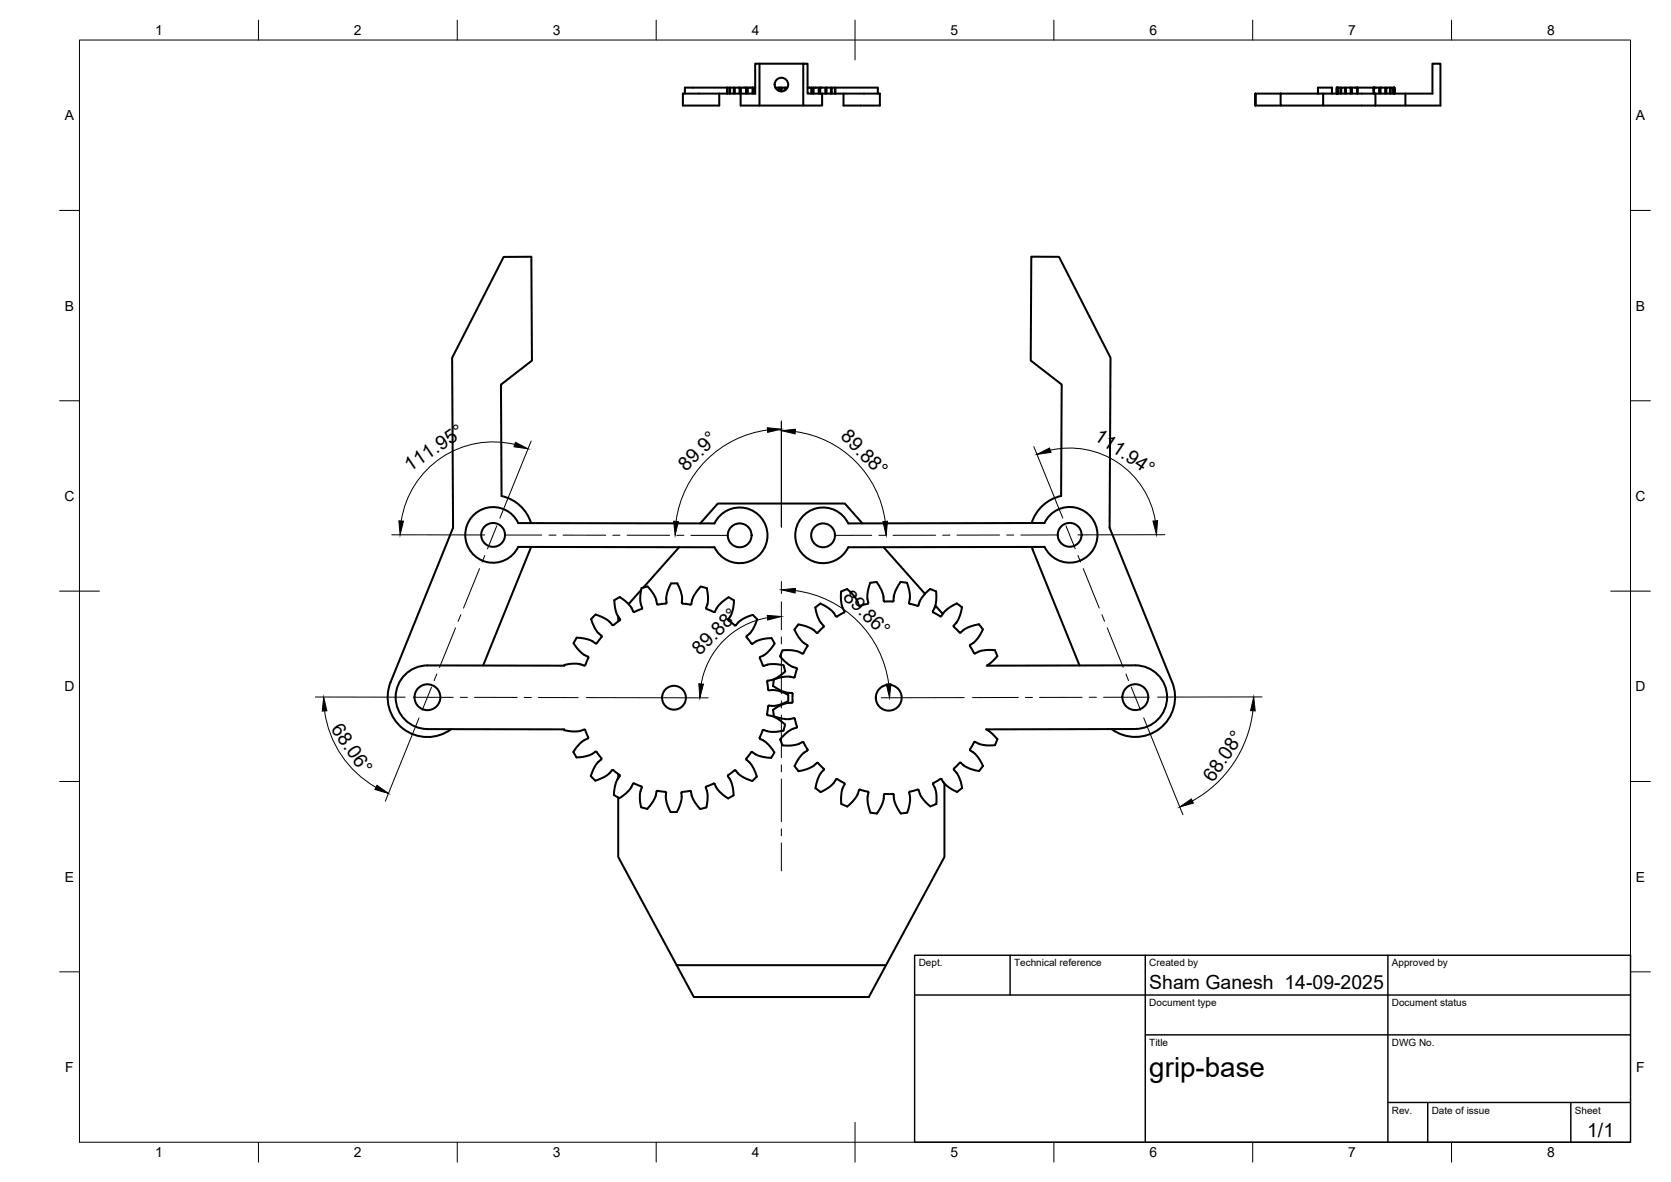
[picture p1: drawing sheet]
<svg xmlns="http://www.w3.org/2000/svg" width="420mm" height="297mm" viewBox="0 0 420 297" stroke-linecap="round" stroke-linejoin="round" font-family="sans-serif">
<!-- layer: Visible -->
<g fill="none" stroke="#000" stroke-width=".51">
<path d="M191 16v10.5M202 16h1.1v7.5h3.6v3h-4.7zM202 16h-12.1v7.5h-3.7M172.2 23.5v-1.5h10.6v1.5h-11.1v3h9.1v-3M183.4 22h-.6v1.5h3.4M183.6 22h-.2v1.5M184.5 22h-.9v1.5M184.8 22h-.3v1.5M185.9 22h-1.1v1.5M186.2 23.5v3h15.8M186.3 22h-.4v1.5M187.6 22h-1.3v1.5"/>
<path d="M187.6 22h.1M187.6 22v1.5M188 22h-.4v1.5M189.2 22h-1.2v1.5M189.2 22h.3M189.2 22v1.5M189.9 22h-.4v1.5M194.9 22h.9M196 22h-.2v.8M196.4 22h-.4v.9M196.6 22h-.2v1M197.3 22h-.7v1"/>
<path d="M197.5 22h-.2v.8M198 22h-.5v.6M203.1 22h.9M204.4 22h-.4v1.5M204.6 22h1.2M204.6 22h-.2v1.5M204.6 22v1.5M206.2 22h-.4v1.5M206.2 22h1.3M206.2 22v1.5M206.7 23.5h3.4M207.5 23.5v-1.5h.3v1.5"/>
<path d="M207.8 22h1.1M209.1 22h-.2v1.5M209.9 23.5v-1.5h.2v1.5M209.9 22h-.8v1.5M210.1 22h10.6v1.5M210.1 23.5h11.1v3h-9.1v-3M315.7 23.5v3zM315.7 26.5h6.3M322 23.5h10.7v3h-10.7zM322 23.5h-6.3v3M331.4 22v1.5zM331.4 22h3.5v1.5v-1.5"/>
<path d="M332.7 26.5h13.1M332.7 23.5h13.1M336.1 22v1.5v-1.5M336.2 22l-.1 1.5M336.2 22v1.5M336.4 22h-.2v1.5M336.5 22l-.1 1.5M337.1 22h-.6v1.5M337.2 22h-.1v1.5M338.2 22h-1v1.5M338.4 22h-.2v1.5M339.6 22h-1.2v1.5"/>
<path d="M339.6 22h.1M339.9 22h-.3v1.5M341.2 22h-1.3v1.5M341.2 22h.1M341.2 22v1.5M341.3 22v1.5zM341.4 22h4v1.5M345.4 22v1.5M345.4 22h.1M345.5 22h1.3M345.5 22v1.5M345.8 23.5h14.4v-7.5h2v10.5h-16.4"/>
<path d="M345.8 23.5v3M346.8 23.5v-1.5h.3v1.5M347.1 22h1.2M348.6 22h-.3v1.5M349.5 22h-.9v1.5M349.7 22h-.2v1.5M350.3 22h-.6v1.5M350.4 22l-.1 1.5M350.6 22v1.5v-1.5h-.2v1.5M350.6 22v1.5zM353.4 23.5v3M133.2 138.2l-11.7 29"/>
<path d="M133.5 137.4l-.2 .8M133.5 131.4a9.9 9.9 0 0 0-7.4-6.7l-.1-28 7.8-6.1-.2-26.1-7 .1-12.9 25.3 .2 42.7-15.7 38.9a10 10 0 0 0 3.2 11.6 10 10 0 0 0 12.1 .1M170.8 137.5l-9.1 10.2M176.1 131.5l4.4-5h31.9l4.5 5M179.7 131.5a7 7 0 0 1 10.7-2.4 7 7 0 0 1-.1 10.9 7 7 0 0 1-10.7-2.5l-49.3-.1a7 7 0 0 1-10.7 2.5 7 7 0 0 1 0-11 7 7 0 0 1 10.7 2.5l49.4 .1M213.3 131.5a7 7 0 0 0-10.7-2.4 7 7 0 0 0 0 10.9 7 7 0 0 0 10.7-2.5l49.3-.1a7 7 0 0 0 10.7 2.5 7 7 0 0 0 0-11 7 7 0 0 0-10.7 2.5l-49.3 .1M222.2 137.5l10.4 11.7M259.4 137.4l12 29.8M266.8 124.7l.2-28.1-7.8-6 .1-26.1h7l12.9 25.4-.2 42.7 15.7 38.9M266.8 124.6a10 10 0 0 0-7.4 6.8M148.6 155.6a8 8 0 0 0 2.7 4.3l-.8 1.1a.74 .74 0 0 1-.7 .7M148.6 155.5l1.2-1.1a8.5 8.5 0 0 1 4.2 2.7"/>
<path d="M154.5 150.8a8.3 8.3 0 0 0 1.4 4.9l-1 .9a.75 .75 0 0 1-.9 .5M155.4 155v1.2M161.2 148.3l-3.1 3.5M162.9 147.4l-1.6 .4a8.1 8.1 0 0 0 .2 5.1l-1.3 .5a.75 .75 0 0 1-1 .3 7.5 7.5 0 0 0-3.4-3.6l-1.3 .7M168.7 146.6a8 8 0 0 0-1.2 5l-1.3 .2a.76 .76 0 0 1-1 0 7.6 7.6 0 0 0-2.4-4.4M168.7 146.6h1.6M170.3 146.6a8.7 8.7 0 0 1 1.2 5l1.3 .2a.74 .74 0 0 0 1 0 7.6 7.6 0 0 1 2.4-4.4l1.5 .4a8.5 8.5 0 0 1-.2 5M177.6 152.8l.1 .2M184.6 150.9a8.5 8.5 0 0 1-1.5 4.9l1 .8a.72 .72 0 0 0 .9 .5M184.6 150.9l-1.4-.8a8.5 8.5 0 0 0-3.5 3.7l-2-.8M185 157.1a7.7 7.7 0 0 1 4.3-2.6l1.1 1.1a8.2 8.2 0 0 1-2.7 4.4l.8 1.1a.73 .73 0 0 0 .7 .7M200.7 156.9a7.8 7.8 0 0 1 4.6 2.1"/>
<path d="M200.7 156.9l-1 1.3a8.3 8.3 0 0 0 3.4 4l-1.2 2.1a8.6 8.6 0 0 0-5.2-.9l-.6 1.5a7.7 7.7 0 0 0 4.1 3M206.3 151.7a7.7 7.7 0 0 1 3.9 3.2M206.3 151.7l-1.3 1a8.3 8.3 0 0 0 2.1 4.7l-1.5 1.6h-.2M210.2 154.9h.3M212.2 153.9l-1.7 1M220.4 146.2a8.3 8.3 0 0 1 1.9 4.9h1.3a.77 .77 0 0 0 1.1-.1 7.7 7.7 0 0 1 1.7-4.8M220.4 146.3l-1.6 .2a8.3 8.3 0 0 0-.5 5.1l-1.3 .4a.8 .8 0 0 1-1.1 .1 8 8 0 0 0-2.9-4.1l-1.5 .7a8.3 8.3 0 0 0 .9 5.1l-.1 .1M226.5 146.3l1.5 .2a8.5 8.5 0 0 1 .6 5.1l.1 .1M233.9 148l-.4 .4a7.7 7.7 0 0 0-2.7 3.8l-2.1-.5M233.9 148l1.5 .6M234.6 153.6l.1 .3 1.9 1a8.3 8.3 0 0 1 4-3.3l1.3 1a8.6 8.6 0 0 1-2.1 4.8l1.6 1.6a8.2 8.2 0 0 1 4.7-2.1l1 1.3M235.2 152.2l1.8 2.1"/>
<path d="M235.4 148.6a7.9 7.9 0 0 1-.9 5M247.1 158.2a7.9 7.9 0 0 1-3.2 3.9M147.9 165.3l-.4 1.1a.79 .79 0 0 1-.6 .9 7.1 7.1 0 0 0-5-.1h-34.4a8 8 0 0 0-8 8 8 8 0 0 0 8 8M149.8 161.7a7.9 7.9 0 0 0-4.8-1.5l-.8 1.4a8.3 8.3 0 0 0 3.7 3.5v.2M189.2 161.8a7.9 7.9 0 0 1 4.8-1.5l.8 1.4a8.2 8.2 0 0 1-3.8 3.5l.9 2.1a8.7 8.7 0 0 1 5.1-.1l.4 1.5a8.3 8.3 0 0 1-4.4 2.4M192.9 171.3l.2 1.2a.75 .75 0 0 0 .3 1 7.7 7.7 0 0 1 4.8 1.1v1.6a8.1 8.1 0 0 1-5 1.2l-.1 .1M193.1 171.1l-.2 .2M193.1 177.5l-.1 1.2a.74 .74 0 0 0 0 1 7.8 7.8 0 0 1 4.4 2.4M194.6 170.8l-.2 1.6a8.2 8.2 0 0 0 4.8 1.8l.1 1.4a.76 .76 0 0 1-.2 1 7.8 7.8 0 0 0-4.7 1.8l.2 1.6a8.3 8.3 0 0 0 5.2 .5l.6 2.3a8 8 0 0 0-4.2 3M200.2 167.9l.2 .2M200.4 168.1l-.6 2.1a8.5 8.5 0 0 0-5.2 .6M244 162.1a.75 .75 0 0 0 .3 .9l.7 1.2a8.1 8.1 0 0 1 5.1-.8"/>
<path d="M250.2 163.4l.6 1.5M250.8 164.9l-1.3 1.3-1.4 1.1 37.3-.1a8 8 0 0 1 8.1 8 8 8 0 0 1-8 8M294.7 171.4a10 10 0 0 1-3.1 11.7 10 10 0 0 1-12.1 .1M107.4 183.2l34.4 .1M141.9 183.3v.2M144.2 189l.7 1.3a8.2 8.2 0 0 0 5-1.4l1.3 1.6M146.9 183.4a8 8 0 0 1-5 .1M146.9 183.3l.2 .2M147.1 183.5l.5 1.1a.75 .75 0 0 1 .2 1 7.5 7.5 0 0 0-3.6 3.4M151.2 190.6l.1 .1a8.1 8.1 0 0 0-2.7 4.4l1.1 1.1a8 8 0 0 0 4.3-2.7l1.1 .8a.74 .74 0 0 1 .7 .7 7.8 7.8 0 0 0-1.4 4.8l1.3 .8M155.4 194.5v1M159.1 197a7.6 7.6 0 0 1-3.4 3.6"/>
<path d="M159.2 197a.72 .72 0 0 1 .9 .2l.4 .1a.76 .76 0 0 1 .9 .6 7.7 7.7 0 0 0-.2 5l1.5 .4a8.2 8.2 0 0 0 2.4-4.4M165.1 198.9a.72 .72 0 0 1 1 0h.4a.75 .75 0 0 1 1 .3M167.5 199.2a7.4 7.4 0 0 0 1.1 4.9h1.6M171.3 199.2a7.7 7.7 0 0 1-1.1 4.9M179.7 197a7.9 7.9 0 0 0 3.4 3.6M179.7 197a.75 .75 0 0 0-1 .2l-1.2 .6a8.6 8.6 0 0 1 .1 5.1l-1.5 .4a7.9 7.9 0 0 1-2.4-4.5l-1.4 .1a.73 .73 0 0 0-1 .3M184.5 199.9l-1.4 .7M185 193.6a7.6 7.6 0 0 0 4.2 2.7M185 193.6a.75 .75 0 0 0-.9 .5l-.4 .2a.73 .73 0 0 0-.7 .8 7.8 7.8 0 0 1 1.4 4.8M187.7 190.6l-.1 .2a8.7 8.7 0 0 1 2.7 4.3l-1.1 1.1M191 185.4v.1a8.4 8.4 0 0 1 3.7 3.6M194.7 189.1l-.8 1.3a8.3 8.3 0 0 1-4.9-1.4l-1.3 1.6"/>
<path d="M196.2 185.8l.6 1.5a8.6 8.6 0 0 0 5.1-.8l1.2 1.8-.1 .3M197.4 182.1l-.4 1.5a8.2 8.2 0 0 1-5.1-.2l-.9 2M199.8 192.5l1 1.3a8.5 8.5 0 0 0 4.7-2.1l1.7 1.6a8 8 0 0 0-2.2 4.8l1.3 .9M203 188.6a7.7 7.7 0 0 0-3.2 3.9M210.2 195.8a7.6 7.6 0 0 1-3.9 3.3M210.2 195.8h.3l1.9 1.1a8.2 8.2 0 0 0-.8 5.2l1.4 .6a8.5 8.5 0 0 0 3.1-4.3l2.2 .6a8.2 8.2 0 0 0 .6 5.2l1.6 .2M231 198.6a7.8 7.8 0 0 0 2.9 4.1M231 198.6l-.3-.2-2.1 .6a8.1 8.1 0 0 1-.5 5.2l-1.6 .2a8.3 8.3 0 0 1-1.8-4.8l-1.4-.1a.74 .74 0 0 0-1 .2 8.1 8.1 0 0 1-1.8 4.8M234.7 196.8l1.9-1.1a7.9 7.9 0 0 0 4 3.3l1.3-1M234.7 196.8l-.1 .1a8.2 8.2 0 0 1 .8 5.1l-1.5 .6M237.5 196.9v18.5l-19 35.2h-44l-4.4-8M239.8 193.4a7.9 7.9 0 0 1 2.1 4.6"/>
<path d="M243.9 188.3v.1a8.2 8.2 0 0 1 3.3 4.1l-1 1.3a8.2 8.2 0 0 1-4.8-2.2l-1.5 1.5-.1 .3M285.5 183.2l-37.5 .1 1.5 1.1 1.3 1.4-.6 1.5a8.5 8.5 0 0 1-5.2-.9l-1.1 1.9M155.4 200.4v15l14.7 27.2h52.7"/>
<circle cx="196.5" cy="21.2" r="1.7"/>
<circle cx="124" cy="134.4" r="3"/>
<circle cx="186" cy="134.5" r="3"/>
<circle cx="207" cy="134.5" r="3"/>
<circle cx="269" cy="134.4" r="3"/>
<circle cx="107.5" cy="175.2" r="3.2"/>
<circle cx="169.5" cy="175.3" r="3"/>
<circle cx="223.5" cy="175.3" r="3.2"/>
<circle cx="285.5" cy="175.2" r="3.2"/>
</g>
<g fill="#000">
<circle cx="336.2" cy="22" r=".25"/>
<circle cx="345.4" cy="22" r=".25"/>
</g>
<!-- layer: BORDER -->
<g fill="none" stroke="#000" stroke-width=".25">
<path d="M20 10.1h390v276.9h-390zM65 5.1v5M115 5.1v5M165 5.1v5M215 5.1v10M265 5.1v5M315 5.1v5M365 5.1v5M15 52.9h5M410 52.9h5M15 100.7h5M410 100.7h5"/>
<path d="M15 148.6h10M405 148.6h10M15 196.4h5M410 196.4h5M15 244.2h5M410 244.2h5M65 287v5M115 287v5M165 287v5M215 282.1v9.9M265 287v5M315 287v5"/>
<path d="M365 287v5"/>
</g>
<!-- layer: TITLEBLOCK -->
<path d="M230 240.1h180v46.9h-180zM230 250h180M254 240.1v9.9M288 240.1v46.9M349 240.1v46.9M288 260.1h122M349 277.1h61M359 277.1v9.9M395 277.1v9.9" fill="none" stroke="#000" stroke-width=".36"/>
<!-- layer: Smart Centers -->
<g fill="none" stroke="#000" stroke-width=".25">
<path d="M121.9 139.6l-.7 1.7M124.9 132.2l-2.3 5.8M126.8 134.5h9.4M138 134.5h1.8M141.6 134.5h10.7M154.1 134.5h1.8M157.7 134.5h10.7M170.2 134.5h1.8M173.7 134.5h9.5M219.2 134.5h-9.4M221 134.5h1.8M235.3 134.5h-10.7"/>
<path d="M238.8 134.5h-1.8M251.3 134.5h-10.7M253.1 134.5h1.8M266.1 134.4l-9.4 .1M268 132.2l2.4 5.7M271 139.6l.7 1.6M114.5 157.8l-4 9.9M115.9 154.5l-.7 1.7M120.6 142.9l-4.1 9.9M196.5 151.2v7.1M272.4 142.9l4 9.9M277.1 154.5l.6 1.6"/>
<path d="M278.4 157.8l4 9.9M104 175.2h10M108.5 172.7l-2.3 5.8M109.8 169.4l-.6 1.7M115.7 175.2h1.8M119.3 175.2l10.7 .1M131.8 175.3h1.8M135.4 175.3h10M196.5 160v1.8M196.5 163.6v10.7M196.5 176.1v1.8M196.5 179.7v10.7"/>
<path d="M256 175.3h-11.5M257.8 175.3h1.8M272.1 175.2l-10.7 .1M273.9 175.2h1.8M283.1 169.4l.7 1.6M284.4 172.7l2.4 5.7M289 175.2h-11.5M196.5 192.2v1.8M196.5 195.8v10.7M196.5 208.3v1.7M196.5 211.8v7"/>
</g>
<!-- layer: FD_Dimensions -->
<g fill="none" stroke="#000" stroke-width=".25">
<path d="M129.5 111.7a23.4 23.4 0 0 0-28.6 19.2M133.6 110.8l-7.9 19.4M193 108.1a26.7 26.7 0 0 0-23 22.9M196.5 105.8v26.7M200 108.5a26.3 26.3 0 0 1 22.6 22.5M259.9 112.2l7.3 18M264.1 113.1a21.8 21.8 0 0 1 26.4 17.8M98.5 134.4h23.4M292.9 134.4h-21.9M193 155.2a20.5 20.5 0 0 0-16.7 16.7M196.5 146.1v3M200 148.4a27.2 27.2 0 0 1 23.5 23.4"/>
<path d="M79.3 175.2h22.6M81.6 178.7a26.1 26.1 0 0 0 12.9 19.2M147.5 175.3l30.6 .1M242.4 175.3l-20.8 .1M315 178.6a29.8 29.8 0 0 1-15.2 22.7M317.3 175.1l-26.2 .1M105.4 180.4l-8.5 20.9M287.6 180.4l9.8 24.4"/>
</g>
<g fill="#000" stroke="#000" stroke-width=".25">
<path d="M129.6 111.2l3.2 1.6-3.6-.5zM192.9 107.5l3.6 .4-3.5 .8zM196.5 108.2l3.5-.3-.1 1.1zM260.8 114.2l3.1-1.6 .4 1.1zM100.3 130.9l1.2 .1-.9 3.4zM169.4 131l1.2 .1-.8 3.4zM222 131.1l1.2-.1-.4 3.5zM289.9 130.9l1.2-.1-.3 3.6zM192.9 154.7l3.6 .2-3.5 .9zM196.5 148.2l3.5-.3-.1 1.1zM81.4 175.2l.8 3.4-1.2 .1zM175.7 171.8l1.2 .1-.9 3.5z"/>
<path d="M222.8 171.9l1.2-.1-.3 3.6zM315.2 175.1l.4 3.6-1.1-.1zM94.8 197.3l2.9 2.1-3.4-1zM296.6 202.8l3-2 .5 1z"/>
</g>
<text font-size="7" x="289" y="270.6">grip-base</text>
<g font-size="4.9">
<text x="211.1" y="109.9" transform="rotate(45 211.1 109.9)">89.88°</text>
<text x="274.8" y="110.3" transform="rotate(34 274.8 110.3)">111.94°</text>
<text x="103" y="118.6" transform="rotate(-34 103 118.6)">111.95°</text>
<text x="172.6" y="118.6" transform="rotate(-45 172.6 118.6)">89.9°</text>
<text x="211.7" y="150.2" transform="rotate(45 211.7 150.2)">89.86°</text>
<text x="176" y="164.9" transform="rotate(-45 176 164.9)">89.88°</text>
<text x="83.1" y="183.1" transform="rotate(56 83.1 183.1)">68.06°</text>
<text x="305" y="196.8" transform="rotate(-56 305 196.8)">68.08°</text>
<text x="289" y="248.5">Sham Ganesh 14-09-2025</text>
<text x="399.1" y="285.7">1/1</text>
</g>
<g font-size="3.5">
<text x="39" y="8.8">1</text>
<text x="89" y="8.8">2</text>
<text x="139" y="8.8">3</text>
<text x="189" y="8.8">4</text>
<text x="239" y="8.8">5</text>
<text x="289" y="8.8">6</text>
<text x="339" y="8.8">7</text>
<text x="389" y="8.8">8</text>
<text x="16.3" y="30.2">A</text>
<text x="411.3" y="30.2">A</text>
<text x="16.3" y="78">B</text>
<text x="411.3" y="78">B</text>
<text x="16.2" y="125.9">C</text>
<text x="411.2" y="125.9">C</text>
<text x="16.2" y="173.7">D</text>
<text x="411.2" y="173.7">D</text>
<text x="16.3" y="221.6">E</text>
<text x="411.3" y="221.6">E</text>
<text x="16.4" y="269.4">F</text>
<text x="411.4" y="269.4">F</text>
<text x="39" y="290.8">1</text>
<text x="89" y="290.8">2</text>
<text x="139" y="290.8">3</text>
<text x="189" y="290.8">4</text>
<text x="239" y="290.8">5</text>
<text x="289" y="290.8">6</text>
<text x="339" y="290.8">7</text>
<text x="389" y="290.8">8</text>
</g>
<g font-size="2.5">
<text x="231" y="242.9">Dept.</text>
<text x="255" y="242.9">Technical reference</text>
<text x="289" y="242.9">Created by</text>
<text x="350" y="242.9">Approved by</text>
<text x="289" y="252.8">Document type</text>
<text x="350" y="252.8">Document status</text>
<text x="289" y="262.9">Title</text>
<text x="350" y="262.9">DWG No.</text>
<text x="350" y="279.9">Rev.</text>
<text x="360" y="279.9">Date of issue</text>
<text x="396" y="279.9">Sheet</text>
</g>
</svg>
